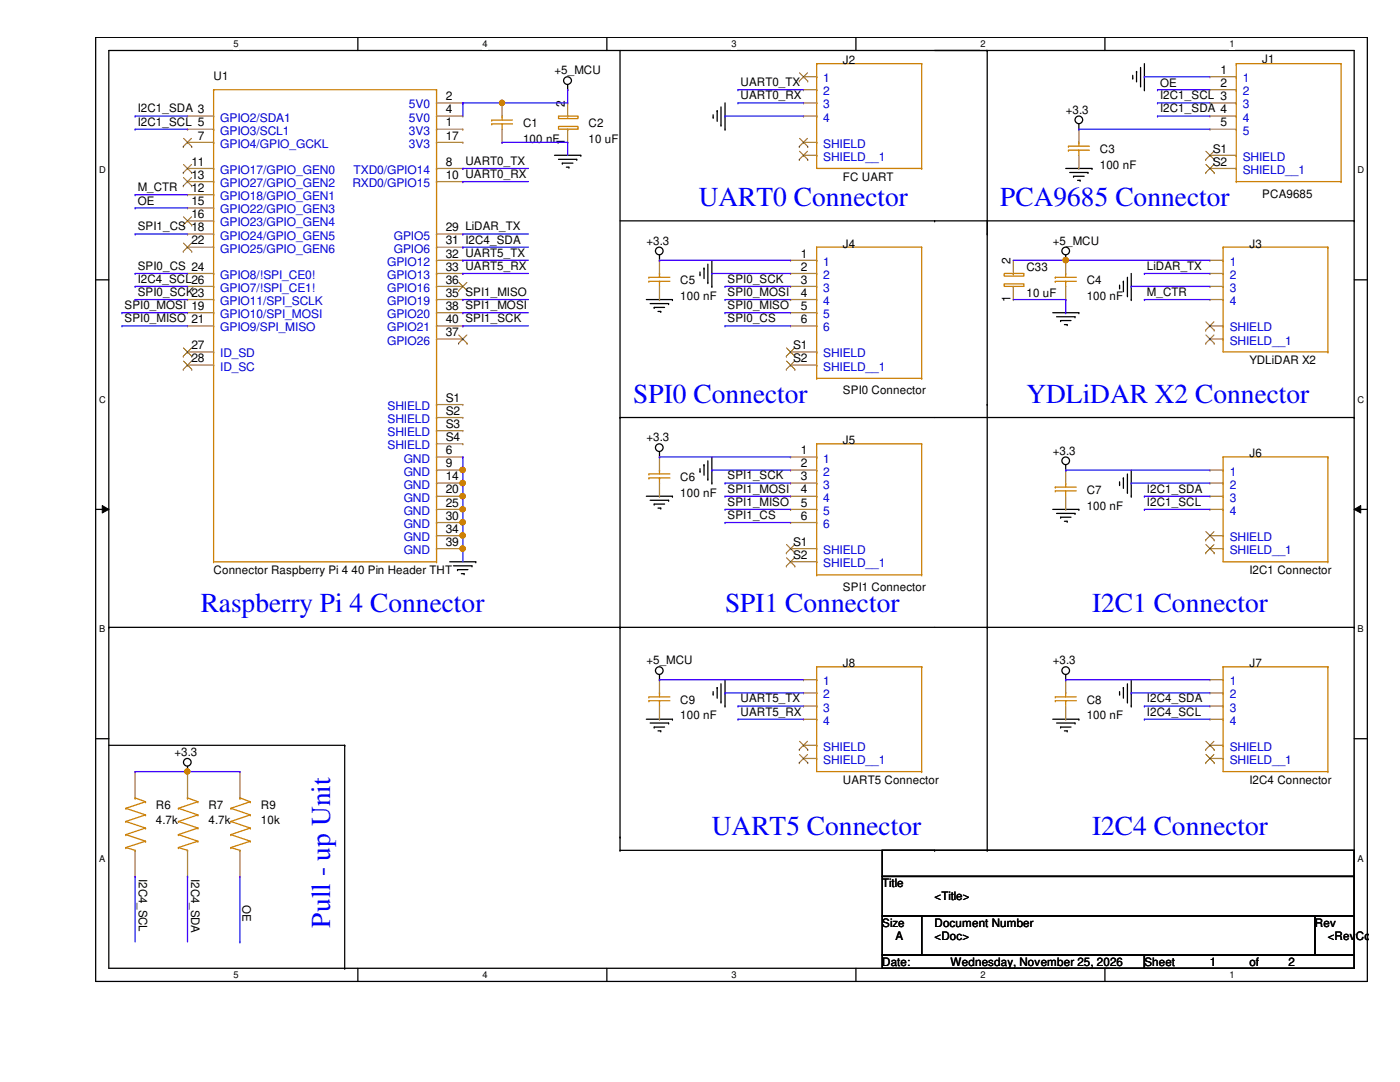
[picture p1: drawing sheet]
<svg xmlns="http://www.w3.org/2000/svg" width="279mm" height="216mm" viewBox="0 0 279 216" stroke-linecap="round" stroke-linejoin="round" font-family="sans-serif">
<path d="M19.1 7.5h253.8v188.3h-253.8zM21.7 10.1h248.6v183.1h-248.6z" fill="none" stroke="#000" stroke-width=".25"/>
<g fill="#fff">
<path d="M46.6 7.7h1v2.1h-1z"/>
<path d="M46.6 193.5h1v2.1h-1z"/>
</g>
<path d="M71.4 7.5v2.6M71.4 193.2v2.6" fill="none" stroke="#000" stroke-width=".25"/>
<g fill="#fff">
<path d="M96.3 7.7h1v2.1h-1z"/>
<path d="M96.3 193.5h1v2.1h-1z"/>
</g>
<path d="M121.1 7.5v2.6M121.1 193.2v2.6" fill="none" stroke="#000" stroke-width=".25"/>
<g fill="#fff">
<path d="M146 7.7h1v2.1h-1z"/>
<path d="M146 193.5h1v2.1h-1z"/>
</g>
<path d="M170.8 7.5v2.6M170.8 193.2v2.6" fill="none" stroke="#000" stroke-width=".25"/>
<g fill="#fff">
<path d="M195.7 7.7h1v2.1h-1z"/>
<path d="M195.7 193.5h1v2.1h-1z"/>
</g>
<path d="M220.5 7.5v2.6M220.5 193.2v2.6" fill="none" stroke="#000" stroke-width=".25"/>
<g fill="#fff">
<path d="M245.4 7.7h1v2.1h-1z"/>
<path d="M245.4 193.5h1v2.1h-1z"/>
<path d="M19.8 32.9h1.3v2.1h-1.3z"/>
<path d="M270.9 32.9h1.3v2.1h-1.3z"/>
<path d="M19.8 78.7h1.3v2.1h-1.3z"/>
<path d="M270.9 78.7h1.3v2.1h-1.3z"/>
</g>
<path d="M19.1 55.8h2.6M270.3 55.8h2.6" fill="none" stroke="#000" stroke-width=".25"/>
<g fill="#fff">
<path d="M19.8 124.5h1.2v2.1h-1.2z"/>
<path d="M270.9 124.5h1.3v2.1h-1.3z"/>
</g>
<path d="M19.1 101.6h2.6M270.3 101.6h2.6" fill="none" stroke="#000" stroke-width=".25"/>
<path d="M20.4 100.9l1.3 .7-1.3 .8zM270.3 101.6l1.3-.7v1.5z" fill="#000"/>
<path d="M20.4 100.9l1.3 .7-1.3 .8zM270.3 101.6l1.3-.7v1.5z" fill="none" stroke="#000" stroke-width=".2"/>
<g fill="#fff">
<path d="M19.8 170.3h1.2v2h-1.2z"/>
<path d="M270.9 170.3h1.3v2h-1.3z"/>
</g>
<g fill="none" stroke="#000" stroke-width=".25">
<path d="M113.3 17.9h.1M113.3 16.9v1M123.7 10.1v159.6M186.5 10.1h10.5M197 10.1h.1M197 10.1v159.6M226.1 15.6h.1M226.1 15v.6M226.8 14.3h.1M226.8 14.3v2M227.6 17.1h.1M227.6 13.5v3.6"/>
<path d="M228.4 17.9h.1M228.4 12.7v5.2M110.7 31h5.2M111.5 31.8h3.6M112.2 32.6h.1M112.2 32.6h2.1M113 33.4h.5M113.5 33.4h.1M115.1 31.8h.1M115.9 31h.1M142.3 23.4h.1M142.3 22.9v.5"/>
<path d="M143.1 22.1h.1M143.1 22.1v2.1M143.9 25h.1M143.9 21.3v3.7M144.7 25.8h.1M144.7 20.5v5.3M212.7 33.6h5.2M213.5 34.4h3.6M214.2 35.2h.1M214.2 35.2h2.2M215.1 36h.5M215.3 25.8h.1"/>
<path d="M215.3 24.7v1.1M215.6 36h.1M217.1 34.4h.1M217.9 33.6h.1M123.7 44.1h146.6M129 59.8h5.2M131.6 51.9h.1M131.6 50.9v1M134.2 59.8h.1M139.7 54.8h.1M139.7 54.3v.5M140.5 53.5h.1"/>
<path d="M140.5 53.5v2.1M141.3 56.4h.1M141.3 52.7v3.7M142.1 57.1h.1M142.1 51.9v5.2M186.5 44.1h.1M197 46.7h.1M212.7 51.9h.1M212.7 50.9v1M223.4 57.4h.1M223.4 56.9v.5M224.2 56.1h.1"/>
<path d="M224.2 56.1v2.1M225 59h.1M225 55.3v3.7M225.8 59.8h.1M225.8 54.6v5.2M270.3 44.1h.1M129.8 60.6h3.6M130.6 61.3h.1M130.6 61.3h2M131.3 62.1h.6M131.9 62.1h.1M133.4 60.6h.1"/>
<path d="M210.1 62.4h5.2M210.9 63.2h3.6M211.7 64h.1M211.7 64h2M212.4 64.8h.6M213 64.8h.1M214.5 63.2h.1M215.3 62.4h.1M123.7 83.3h.1M123.7 83.3h146.6M129 99h5.2M129.8 99.8h3.6"/>
<path d="M131.6 91.2h.1M131.6 90.1v1.1M133.4 99.8h.1M134.2 99h.1M139.7 94.1h.1M139.7 93.5v.6M140.5 92.8h.1M140.5 92.8v2M141.3 95.6h.1M141.3 91.9v3.7M142.1 96.4h.1M142.1 91.2v5.2"/>
<path d="M197 80.7h.1M212.7 93.8h.1M212.7 92.8v1M223.4 96.7h.1M223.4 96.1v.6M224.2 95.4h.1M224.2 95.4v2.1M225 98.3h.1M225 94.6v3.7M225.8 99h.1M225.8 93.8v5.2M270.3 83.3h.1"/>
<path d="M89.7 112.1h5.3M90.5 112.9h3.7M91.3 113.7h.1M91.3 113.7h2.1M92.1 114.5h.5M92.6 114.5h.1M94.2 112.9h.1M95 112.1h.1M130.6 100.6h.1M130.6 100.6h2M131.3 101.4h.6M131.9 101.4h.1"/>
<path d="M210.1 101.6h5.2M210.9 102.4h3.6M211.7 103.2h.1M211.7 103.2h2M212.4 104h.6M213 104h.1M214.5 102.4h.1M215.3 101.6h.1M21.7 125.2h.1M21.7 125.2h248.6M123.7 125.2h.1M131.6 135.6h.1"/>
<path d="M131.6 134.6v1M142.3 138.5h.1M142.3 138v.5M143.1 137.2h.1M143.1 137.2v2.1M143.9 136.4v3.7M144.7 135.6v5.3M197 125.2h.1M212.7 135.6h.1M212.7 134.6v1M223.4 138.5h.1M223.4 138v.5"/>
<path d="M224.2 137.2h.1M224.2 137.2v2.1M225 136.4v3.7M225.8 135.6v5.3M270.3 125.2h.1M19.1 147.4h2.6M21.7 148.7h47.1M37.4 154h.1M37.4 152.9v1.1M68.8 148.7h.1M68.8 148.7v44.5M129 143.5h5.2"/>
<path d="M129.8 144.3h3.6M130.6 145.1h.1M130.6 145.1h2M131.3 145.8h.6M131.9 145.8h.1M133.4 144.3h.1M134.2 143.5h.1M143.9 140.1h.1M144.7 140.9h.1M210.1 143.5h5.2M210.9 144.3h3.6M211.7 145.1h.1"/>
<path d="M211.7 145.1h2M212.4 145.8h.6M213 145.8h.1M214.5 144.3h.1M215.3 143.5h.1M225 140.1h.1M225.8 140.9h.1M270.3 147.4h2.6M123.7 167h.1M123.7 169.7h.1M123.7 169.7h62.8M176.1 169.7h94.2v5.2h-94.2z"/>
<path d="M176.1 174.9h94.2v7.9h-94.2zM186.5 169.7h.1M197 169.7h.1M68.8 193.2h.1M176.1 182.8h7.8v7.8h-7.8zM176.1 190.6h52.3v2.6h-52.3zM183.9 182.8h78.5v7.8h-78.5zM228.4 190.6h41.9v2.6h-41.9zM262.4 182.8h7.9v7.8h-7.9z"/>
<circle cx="113.3" cy="16.1" r=".77"/>
<circle cx="215.3" cy="23.9" r=".76"/>
<circle cx="131.6" cy="50.1" r=".76"/>
<circle cx="212.7" cy="50.1" r=".76"/>
<circle cx="131.6" cy="89.3" r=".76"/>
<circle cx="212.7" cy="91.9" r=".76"/>
<circle cx="131.6" cy="133.8" r=".76"/>
<circle cx="212.7" cy="133.8" r=".76"/>
<circle cx="37.4" cy="152.1" r=".76"/>
</g>
<g fill="none" stroke="#cc8006" stroke-width=".25">
<path d="M42.6 17.9h.1M42.6 17.9h44.5M42.6 17.9v94.2M87.1 17.9h.1M87.1 17.9v94.2M163 12.7h.1M163 15.3h.1M163 17.9h.1M163 12.7v20.9h20.9M163 12.7h20.9M183.9 12.7h.1M183.9 12.7v20.9"/>
<path d="M246.7 12.7h.1M246.7 15.3h.1M246.7 17.9h.1M246.7 12.7h20.9M246.7 12.7v23.5M267.6 12.7h.1M267.6 12.7v23.5M42.6 23.2h.1M42.6 25.8h.1M42.6 28.4h.1M42.6 33.6h.1M42.6 38.9h.1"/>
<path d="M42.6 36.2h.1M87.1 20.5h.1M87.1 25.8h.1M87.1 33.6h.1M87.1 36.2h.1M87.1 23.2h.1M87.1 28.4h.1M98.1 24.7h.1M98.1 24h.1M98.1 24.7h4.2M98.1 24h4.2M100.2 23.2h.1"/>
<path d="M100.2 24.7h.1M100.2 23.2v.8M100.2 24.7v1.1M111.5 25.2h3.9v.6h-3.9zM111.5 23.2h3.9v.5h-3.9zM113.3 23.2h.1M113.3 25.8h.1M163 20.5h.1M163 23.2h.1M163 28.4h.1M163 31h.1M183.9 33.6h.1"/>
<path d="M213.2 30h.1M213.2 29.2h.1M213.2 30h4.2M213.2 29.2h4.2M215.3 28.4h.1M215.3 30h.1M215.3 28.4v.8M215.3 30v1M246.7 36.2h.1M246.7 31h.1M246.7 20.5h.1M246.7 23.2h.1"/>
<path d="M246.7 25.8h.1M246.7 33.6h.1M246.7 36.2h20.9M267.6 36.2h.1M42.6 41.5h.1M42.6 44.1h.1M42.6 46.7h.1M42.6 49.3h.1M42.6 59.8h.1M42.6 54.6h.1M42.6 57.1h.1M87.1 46.7h.1"/>
<path d="M87.1 49.3h.1M87.1 51.9h.1M87.1 54.6h.1M87.1 59.8h.1M87.1 57.1h.1M129.5 56.1h.1M129.5 55.3h.1M129.5 56.1h4.2M129.5 55.3h4.2M131.6 54.6h.1M131.6 56.1h.1M131.6 54.6v.7"/>
<path d="M131.6 56.1v1M163 49.3h.1M163 51.9h.1M163 54.6h.1M163 57.1h.1M163 59.8h.1M163 49.3v26.2M163 49.3h20.9M183.9 49.3h.1M183.9 49.3v26.2M200.4 56.6h3.9v.5h-3.9zM200.4 54.6h3.9v.5h-3.9z"/>
<path d="M202.2 54.6h.1M202.2 57.1h.1M210.6 56.1h.1M210.6 55.3h.1M210.6 56.1h4.2M210.6 55.3h4.2M212.7 54.6h.1M212.7 56.1h.1M212.7 54.6v.7M212.7 56.1v1M244.1 49.3h.1M244.1 51.9h.1"/>
<path d="M244.1 54.6h.1M244.1 57.1h.1M244.1 59.8h.1M244.1 49.3h20.9M244.1 49.3v20.9h20.9M265 49.3h.1M265 49.3v20.9M42.6 62.4h.1M42.6 65h.1M42.6 70.2h.1M42.6 72.9h.1M87.1 67.6h.1"/>
<path d="M87.1 62.4h.1M87.1 65h.1M163 75.5h.1M163 62.4h.1M163 65h.1M163 70.2h.1M163 72.9h.1M163 75.5h20.9M183.9 75.5h.1M244.1 65h.1M244.1 67.6h.1M265 70.2h.1"/>
<path d="M87.1 91.2h.1M87.1 80.7h.1M87.1 83.3h.1M87.1 85.9h.1M87.1 88.6h.1M87.1 93.8h.1M87.1 96.4h.1M87.1 99h.1M129.5 95.4h.1M129.5 94.6h.1M129.5 95.4h4.2M129.5 94.6h4.2"/>
<path d="M131.6 93.8h.1M131.6 95.4h.1M131.6 93.8v.8M131.6 95.4v1M163 88.6h.1M163 91.2h.1M163 93.8h.1M163 96.4h.1M163 99h.1M163 88.6v26.1M163 88.6h20.9M183.9 88.6h.1"/>
<path d="M183.9 88.6v26.1M210.6 98h.1M210.6 97.2h.1M210.6 98h4.2M210.6 97.2h4.2M212.7 96.4h.1M212.7 98h.1M212.7 96.4v.8M212.7 98v1M244.1 91.2h.1M244.1 93.8h.1M244.1 96.4h.1"/>
<path d="M244.1 99h.1M244.1 91.2v20.9h20.9M244.1 91.2h20.9M265 91.2h.1M265 91.2v20.9M42.6 112.1h.1M42.6 112.1h44.5M87.1 112.1h.1M87.1 101.6h.1M87.1 104.3h.1M87.1 106.9h.1M87.1 109.5h.1"/>
<path d="M163 114.7h.1M163 101.6h.1M163 104.3h.1M163 109.5h.1M163 112.1h.1M163 114.7h20.9M183.9 114.7h.1M244.1 101.6h.1M244.1 106.9h.1M244.1 109.5h.1M265 112.1h.1M129.5 139.8h.1"/>
<path d="M129.5 139.1h.1M129.5 139.8h4.2M129.5 139.1h4.2M131.6 138.3h.1M131.6 139.8h.1M131.6 138.3v.8M131.6 139.8v1.1M163 133.1h.1M163 135.6h.1M163 138.3h.1M163 133.1h20.9M163 133.1v20.9h20.9"/>
<path d="M183.9 133.1h.1M183.9 133.1v20.9M210.6 139.8h.1M210.6 139.1h.1M210.6 139.8h4.2M210.6 139.1h4.2M212.7 138.3h.1M212.7 139.8h.1M212.7 138.3v.8M212.7 139.8v1.1M244.1 133.1h.1M244.1 135.6h.1"/>
<path d="M244.1 138.3h.1M244.1 133.1h20.9M244.1 133.1v20.9h20.9M265 133.1h.1M265 133.1v20.9M27 159.2h.1M27 159.2l2 .8M29 160h.1M29 160l-3.9 1.3M37.4 159.2h.1M37.4 159.2l2.1 .8M39.5 160h.1"/>
<path d="M39.5 160l-3.9 1.3M47.9 159.2h.1M47.9 159.2l2.1 .8M50 160h.1M50 160l-3.9 1.3M163 140.9h.1M163 143.5h.1M163 148.7h.1M163 151.3h.1M183.9 154h.1M244.1 140.9h.1M244.1 143.5h.1"/>
<path d="M244.1 148.7h.1M244.1 151.3h.1M265 154h.1M25.1 169.1h.1M25.1 166.5h.1M25.1 163.9h.1M25.1 161.3h.1M25.1 169.1l1.9 .6M25.1 166.5l3.9 1.4M25.1 163.9l3.9 1.3M25.1 161.3l3.9 1.3M27 169.7h.1"/>
<path d="M29 167.9h.1M29 165.2h.1M29 162.6h.1M29 167.9l-3.9 1.2M29 165.2l-3.9 1.3M29 162.6l-3.9 1.3M35.6 169.1h.1M35.6 166.5h.1M35.6 163.9h.1M35.6 161.3h.1M35.6 169.1l1.8 .6M35.6 166.5l3.9 1.4"/>
<path d="M35.6 163.9l3.9 1.3M35.6 161.3l3.9 1.3M37.4 169.7h.1M39.5 167.9h.1M39.5 165.2h.1M39.5 162.6h.1M39.5 167.9l-3.9 1.2M39.5 165.2l-3.9 1.3M39.5 162.6l-3.9 1.3M46.1 169.1h.1M46.1 166.5h.1M46.1 163.9h.1"/>
<path d="M46.1 161.3h.1M46.1 169.1l1.8 .6M46.1 166.5l3.9 1.4M46.1 163.9l3.9 1.3M46.1 161.3l3.9 1.3M47.9 169.7h.1M50 167.9h.1M50 165.2h.1M50 162.6h.1M50 167.9l-3.9 1.2M50 165.2l-3.9 1.3M50 162.6l-3.9 1.3"/>
</g>
<g fill="none" stroke="#a84" stroke-width=".25">
<path d="M160.4 15.3h.1M160.4 17.9h.1M160.4 15.3h2.6M160.4 17.9h2.6M241.5 15.3h.1M241.5 17.9h.1M241.5 15.3h5.2M241.5 17.9h5.2M37.4 23.2h.1M37.4 25.8h.1M37.4 28.4h.1M37.4 33.6h.1"/>
<path d="M37.4 38.9h.1M37.4 36.2h.1M37.4 25.8h5.2M37.4 23.2h5.2M37.4 28.4h5.2M37.4 33.6h5.2M37.4 36.2h5.2M37.4 38.9h5.2M87.1 25.8h5.3M87.1 20.5h5.3M87.1 23.2h5.3M87.1 28.4h5.3"/>
<path d="M87.1 33.6h5.3M87.1 36.2h5.3M92.4 25.8h.1M92.4 20.5h.1M92.4 23.2h.1M92.4 33.6h.1M92.4 36.2h.1M92.4 28.4h.1M100.2 28.4h.1M100.2 20.5h.1M100.2 20.5v2.7M100.2 25.8v2.6"/>
<path d="M113.3 28.4h.1M113.3 20.5h.1M113.3 20.5v2.7M113.3 25.8v2.6M160.4 31h.1M160.4 28.4h.1M160.4 20.5h.1M160.4 23.2h.1M160.4 20.5h2.6M160.4 23.2h2.6M160.4 28.4h2.6M160.4 31h2.6"/>
<path d="M215.3 33.6h.1M215.3 25.8h.1M215.3 25.8v2.6M215.3 31v2.6M241.5 31h.1M241.5 33.6h.1M241.5 20.5h.1M241.5 23.2h.1M241.5 25.8h.1M241.5 25.8h5.2M241.5 20.5h5.2M241.5 23.2h5.2"/>
<path d="M241.5 33.6h5.2M241.5 31h5.2M37.4 41.5h.1M37.4 44.1h.1M37.4 46.7h.1M37.4 49.3h.1M37.4 59.8h.1M37.4 54.6h.1M37.4 57.1h.1M37.4 41.5h5.2M37.4 44.1h5.2M37.4 46.7h5.2"/>
<path d="M37.4 49.3h5.2M37.4 59.8h5.2M37.4 54.6h5.2M37.4 57.1h5.2M87.1 46.7h5.3M87.1 49.3h5.3M87.1 59.8h5.3M87.1 54.6h5.3M87.1 57.1h5.3M87.1 51.9h5.3M92.4 46.7h.1M92.4 49.3h.1"/>
<path d="M92.4 51.9h.1M92.4 54.6h.1M92.4 59.8h.1M92.4 57.1h.1M131.6 59.8h.1M131.6 51.9h.1M131.6 51.9v2.7M131.6 57.1v2.7M157.8 51.9h.1M157.8 54.6h.1M157.8 57.1h.1M157.8 59.8h.1"/>
<path d="M157.8 59.8h5.2M157.8 54.6h5.2M157.8 57.1h5.2M157.8 51.9h5.2M202.2 59.8h.1M202.2 51.9h.1M202.2 51.9v2.7M202.2 57.1v2.7M212.7 59.8h.1M212.7 51.9h.1M212.7 51.9v2.7M212.7 57.1v2.7"/>
<path d="M241.5 51.9h.1M241.5 54.6h.1M241.5 57.1h.1M241.5 59.8h.1M241.5 59.8h2.6M241.5 54.6h2.6M241.5 57.1h2.6M241.5 51.9h2.6M37.4 62.4h.1M37.4 65h.1M37.4 70.2h.1M37.4 72.9h.1"/>
<path d="M37.4 62.4h5.2M37.4 65h5.2M37.4 70.2h5.2M37.4 72.9h5.2M87.1 62.4h5.3M87.1 65h5.3M87.1 67.6h5.3M92.4 67.6h.1M92.4 62.4h.1M92.4 65h.1M157.8 72.9h.1M157.8 70.2h.1"/>
<path d="M157.8 62.4h.1M157.8 65h.1M157.8 62.4h5.2M157.8 65h5.2M157.8 70.2h5.2M157.8 72.9h5.2M241.5 67.6h.1M241.5 65h.1M241.5 65h2.6M241.5 67.6h2.6M87.1 83.3h5.3M87.1 88.6h5.3"/>
<path d="M87.1 80.7h5.3M87.1 85.9h5.3M87.1 91.2h5.3M87.1 93.8h5.3M87.1 96.4h5.3M87.1 99h5.3M92.4 83.3h.1M92.4 88.6h.1M92.4 80.7h.1M92.4 85.9h.1M92.4 91.2h.1M92.4 93.8h.1"/>
<path d="M92.4 96.4h.1M92.4 99h.1M131.6 99h.1M131.6 91.2h.1M131.6 91.2v2.6M131.6 96.4v2.6M157.8 91.2h.1M157.8 93.8h.1M157.8 96.4h.1M157.8 99h.1M157.8 91.2h5.2M157.8 93.8h5.2"/>
<path d="M157.8 96.4h5.2M157.8 99h5.2M212.7 93.8h.1M212.7 93.8v2.6M212.7 99v2.6M241.5 93.8h.1M241.5 96.4h.1M241.5 99h.1M241.5 93.8h2.6M241.5 96.4h2.6M241.5 99h2.6M87.1 101.6h5.3"/>
<path d="M87.1 104.3h5.3M87.1 106.9h5.3M87.1 109.5h5.3M92.4 101.6h.1M92.4 104.3h.1M92.4 106.9h.1M92.4 109.5h.1M157.8 112.1h.1M157.8 109.5h.1M157.8 101.6h.1M157.8 104.3h.1M157.8 101.6h5.2"/>
<path d="M157.8 104.3h5.2M157.8 109.5h5.2M157.8 112.1h5.2M212.7 101.6h.1M241.5 109.5h.1M241.5 106.9h.1M241.5 101.6h.1M241.5 101.6h2.6M241.5 106.9h2.6M241.5 109.5h2.6M131.6 135.6h.1M131.6 135.6v2.7"/>
<path d="M160.4 135.6h.1M160.4 138.3h.1M160.4 135.6h2.6M160.4 138.3h2.6M212.7 135.6h.1M212.7 135.6v2.7M241.5 135.6h.1M241.5 138.3h.1M241.5 135.6h2.6M241.5 138.3h2.6M27 154h.1M27 154v5.2"/>
<path d="M37.4 154h.1M37.4 154v5.2M47.9 154h.1M47.9 154v5.2M131.6 143.5h.1M131.6 140.9v2.6M160.4 151.3h.1M160.4 148.7h.1M160.4 140.9h.1M160.4 143.5h.1M160.4 151.3h2.6M160.4 148.7h2.6"/>
<path d="M160.4 140.9h2.6M160.4 143.5h2.6M212.7 143.5h.1M212.7 140.9v2.6M241.5 151.3h.1M241.5 148.7h.1M241.5 140.9h.1M241.5 143.5h.1M241.5 151.3h2.6M241.5 148.7h2.6M241.5 140.9h2.6M241.5 143.5h2.6"/>
<path d="M27 174.9h.1M27 169.7v5.2M37.4 174.9h.1M37.4 169.7v5.2M47.9 174.9h.1M47.9 169.7v5.2"/>
</g>
<g fill="none" stroke="#804000" stroke-width=".2">
<path d="M159.5 16.2h.1M159.6 14.5l1.6 1.7M161.2 14.5l-1.7 1.7M161.2 16.2h.1M36.6 29.3h.1M36.6 34.5h.1M36.6 37.1h.1M36.6 27.6l1.7 1.7M36.6 32.8l1.7 1.7M36.6 35.4l1.7 1.7M38.2 27.6l-1.6 1.7M38.2 32.8l-1.6 1.7"/>
<path d="M38.2 35.4l-1.6 1.7M38.3 29.3h.1M38.3 34.5h.1M38.3 37.1h.1M159.5 31.8h.1M159.5 29.3h.1M159.6 30.2l1.6 1.6M159.6 27.6l1.6 1.7M161.2 30.2l-1.7 1.6M161.2 27.6l-1.7 1.7M161.2 31.8h.1M161.2 29.3h.1"/>
<path d="M240.6 31.8h.1M240.6 34.5h.1M240.7 30.2l1.6 1.6M240.7 32.8l1.6 1.7M242.3 30.2l-1.7 1.6M242.3 32.8l-1.7 1.7M242.3 31.8h.1M242.3 34.5h.1M36.6 44.9h.1M36.6 50.2h.1M36.6 43.3l1.7 1.6M36.6 48.5l1.7 1.7"/>
<path d="M38.2 43.3l-1.6 1.6M38.2 48.5l-1.6 1.7M38.3 44.9h.1M38.3 50.2h.1M91.5 58h.1M91.6 56.3l1.6 1.7M93.2 56.3l-1.7 1.7M93.2 58h.1M36.6 71.1h.1M36.6 73.7h.1M36.6 69.4l1.7 1.7M36.6 72.1l1.7 1.6"/>
<path d="M38.2 69.4l-1.6 1.7M38.2 72.1l-1.6 1.6M38.3 71.1h.1M38.3 73.7h.1M91.5 68.5h.1M91.6 66.8l1.6 1.7M93.2 66.8l-1.7 1.7M93.2 68.5h.1M156.9 73.7h.1M156.9 71.1h.1M157 72.1l1.6 1.6M157 69.4l1.6 1.7"/>
<path d="M158.6 72.1l-1.7 1.6M158.6 69.4l-1.7 1.7M158.6 73.7h.1M158.6 71.1h.1M240.6 68.5h.1M240.6 65.9h.1M240.7 66.8l1.6 1.7M240.7 64.2l1.6 1.7M242.3 66.8l-1.7 1.7M242.3 64.2l-1.7 1.7M242.3 68.5h.1M242.3 65.9h.1"/>
<path d="M156.9 112.9h.1M156.9 110.3h.1M157 111.3l1.6 1.6M157 108.7l1.6 1.6M158.6 111.3l-1.7 1.6M158.6 108.7l-1.7 1.6M158.6 112.9h.1M158.6 110.3h.1M240.6 110.3h.1M240.6 107.7h.1M240.7 108.7l1.6 1.6M240.7 106.1l1.6 1.6"/>
<path d="M242.3 108.7l-1.7 1.6M242.3 106.1l-1.7 1.6M242.3 110.3h.1M242.3 107.7h.1M159.5 152.2h.1M159.5 149.6h.1M159.6 150.5l1.6 1.7M159.6 147.9l1.6 1.7M161.2 150.5l-1.7 1.7M161.2 147.9l-1.7 1.7M161.2 152.2h.1M161.2 149.6h.1"/>
<path d="M240.6 152.2h.1M240.6 149.6h.1M240.7 150.5l1.6 1.7M240.7 147.9l1.6 1.7M242.3 150.5l-1.7 1.7M242.3 147.9l-1.7 1.7M242.3 152.2h.1M242.3 149.6h.1"/>
</g>
<g fill="none" stroke="#4200ff" stroke-width=".25">
<path d="M147.3 17.9h.1M147.3 17.9h13.1M228.4 15.3h.1M228.4 15.3h13.1M231 17.9h.1M231 17.9h10.5M27 38.9h.1M27 23.2h.1M27 25.8h.1M27 23.2h10.4M27 38.9h10.4M27 25.8h10.4"/>
<path d="M92.4 33.6h.1M92.4 36.2h.1M92.4 33.6h13.1M92.4 36.2h13.1M144.7 23.2h.1M144.7 23.2h15.7M147.3 20.5h.1M147.3 20.5h13.1M215.3 25.8h.1M215.3 25.8h26.2M231 20.5h.1M231 23.2h.1"/>
<path d="M231 20.5h10.5M231 23.2h10.5M27 57.1h.1M27 59.8h.1M27 54.6h.1M27 46.7h.1M27 41.5h.1M27 54.6h10.4M27 57.1h10.4M27 59.8h10.4M27 46.7h10.4M27 41.5h10.4"/>
<path d="M92.4 46.7h.1M92.4 49.3h.1M92.4 51.9h.1M92.4 54.6h.1M92.4 59.8h.1M92.4 54.6h13.1M92.4 59.8h13.1M92.4 46.7h13.1M92.4 51.9h13.1M92.4 49.3h13.1M131.6 51.9h.1M131.6 51.9h26.2"/>
<path d="M142.1 54.6h.1M142.1 54.6h15.7M144.7 57.1h.1M144.7 59.8h.1M144.7 57.1h13.1M144.7 59.8h13.1M212.7 51.9h.1M212.7 51.9h28.8M225.8 57.1h.1M225.8 57.1h15.7M228.4 54.6h.1M228.4 59.8h.1"/>
<path d="M228.4 54.6h13.1M228.4 59.8h13.1M24.3 62.4h.1M24.3 65h.1M24.3 62.4h13.1M24.3 65h13.1M92.4 65h.1M92.4 62.4h.1M92.4 62.4h13.1M92.4 65h13.1M144.7 62.4h.1M144.7 65h.1"/>
<path d="M144.7 62.4h13.1M144.7 65h13.1M92.4 91.2h.1M92.4 93.8h.1M92.4 91.2v5.2M131.6 91.2h.1M131.6 91.2h26.2M142.1 93.8h.1M142.1 93.8h15.7M144.7 96.4h.1M144.7 99h.1M144.7 96.4h13.1"/>
<path d="M144.7 99h13.1M212.7 93.8h.1M212.7 93.8h28.8M225.8 96.4h.1M225.8 96.4h15.7M228.4 99h.1M228.4 99h13.1M144.7 101.6h.1M144.7 104.3h.1M144.7 101.6h13.1M144.7 104.3h13.1M228.4 101.6h.1"/>
<path d="M228.4 101.6h13.1M131.6 135.6h.1M131.6 135.6h28.8M144.7 138.3h.1M144.7 138.3h15.7M212.7 135.6h.1M212.7 135.6h28.8M225.8 138.3h.1M225.8 138.3h15.7M147.3 140.9h.1M147.3 143.5h.1M147.3 140.9h13.1"/>
<path d="M147.3 143.5h13.1M228.4 140.9h.1M228.4 143.5h.1M228.4 140.9h13.1M228.4 143.5h13.1"/>
</g>
<circle cx="92.3" cy="93.8" r=".51" fill="#f00"/>
<circle cx="92.3" cy="93.8" r=".51" fill="none" stroke="#f00" stroke-width=".25"/>
<path d="M92.4 96.4h.1M92.4 96.4v2.6" fill="none" stroke="#4200ff" stroke-width=".25"/>
<circle cx="92.3" cy="99" r=".51" fill="#f00"/>
<circle cx="92.3" cy="99" r=".51" fill="none" stroke="#f00" stroke-width=".25"/>
<circle cx="92.3" cy="96.4" r=".51" fill="#f00"/>
<circle cx="92.3" cy="96.4" r=".51" fill="none" stroke="#f00" stroke-width=".25"/>
<path d="M92.4 99h.1M92.4 99v5.3M92.4 101.6h.1" fill="none" stroke="#4200ff" stroke-width=".25"/>
<circle cx="92.3" cy="104.2" r=".51" fill="#f00"/>
<circle cx="92.3" cy="104.2" r=".51" fill="none" stroke="#f00" stroke-width=".25"/>
<circle cx="92.3" cy="101.6" r=".5" fill="#f00"/>
<circle cx="92.3" cy="101.6" r=".5" fill="none" stroke="#f00" stroke-width=".25"/>
<path d="M92.4 104.3h.1M92.4 104.3v2.6" fill="none" stroke="#4200ff" stroke-width=".25"/>
<circle cx="92.3" cy="106.8" r=".51" fill="#f00"/>
<circle cx="92.3" cy="106.8" r=".51" fill="none" stroke="#f00" stroke-width=".25"/>
<path d="M92.4 106.9h.1M92.4 109.5h.1M92.4 106.9v5.2" fill="none" stroke="#4200ff" stroke-width=".25"/>
<circle cx="92.3" cy="109.5" r=".51" fill="#f00"/>
<circle cx="92.3" cy="109.5" r=".51" fill="none" stroke="#f00" stroke-width=".25"/>
<path d="M92.4 20.5h.1M92.4 20.5h20.9M92.4 20.5v2.7M100.2 20.5h.1" fill="none" stroke="#4200ff" stroke-width=".25"/>
<circle cx="100.2" cy="20.5" r=".5" fill="#f00"/>
<circle cx="100.2" cy="20.5" r=".5" fill="none" stroke="#f00" stroke-width=".25"/>
<g fill="none" stroke="#4200ff" stroke-width=".25">
<path d="M113.3 17.9h.1M113.3 17.9v2.6M100.2 28.4h.1M100.2 28.4h13.1M113.3 28.4h.1M113.3 28.4v2.6M27 154h.1M27 154h20.9M47.9 154h.1M27 174.9h.1M27 174.9v13.1M37.4 174.9h.1"/>
<path d="M37.4 174.9v13.1"/>
</g>
<circle cx="37.4" cy="153.9" r=".5" fill="#f00"/>
<circle cx="37.4" cy="153.9" r=".5" fill="none" stroke="#f00" stroke-width=".25"/>
<path d="M202.2 51.9h10.5M212.7 51.9h.1M47.9 174.9v13.1M47.9 188h.1" fill="none" stroke="#4200ff" stroke-width=".25"/>
<circle cx="212.7" cy="51.9" r=".51" fill="#f00"/>
<circle cx="212.7" cy="51.9" r=".51" fill="none" stroke="#f00" stroke-width=".25"/>
<path d="M202.2 59.8h10.5M212.7 59.8h.1M212.7 59.8v2.6M212.7 62.4h.1" fill="none" stroke="#4200ff" stroke-width=".25"/>
<circle cx="92.3" cy="93.8" r=".51" fill="#f00"/>
<circle cx="92.3" cy="93.8" r=".51" fill="none" stroke="#f00" stroke-width=".25"/>
<circle cx="92.3" cy="99" r=".51" fill="#f00"/>
<circle cx="92.3" cy="99" r=".51" fill="none" stroke="#f00" stroke-width=".25"/>
<circle cx="92.3" cy="96.4" r=".51" fill="#f00"/>
<circle cx="92.3" cy="96.4" r=".51" fill="none" stroke="#f00" stroke-width=".25"/>
<circle cx="92.3" cy="104.2" r=".51" fill="#f00"/>
<circle cx="92.3" cy="104.2" r=".51" fill="none" stroke="#f00" stroke-width=".25"/>
<circle cx="92.3" cy="101.6" r=".5" fill="#f00"/>
<circle cx="92.3" cy="101.6" r=".5" fill="none" stroke="#f00" stroke-width=".25"/>
<circle cx="92.3" cy="106.8" r=".51" fill="#f00"/>
<circle cx="92.3" cy="106.8" r=".51" fill="none" stroke="#f00" stroke-width=".25"/>
<circle cx="92.3" cy="109.5" r=".51" fill="#f00"/>
<circle cx="92.3" cy="109.5" r=".51" fill="none" stroke="#f00" stroke-width=".25"/>
<circle cx="100.2" cy="20.5" r=".5" fill="#f00"/>
<circle cx="100.2" cy="20.5" r=".5" fill="none" stroke="#f00" stroke-width=".25"/>
<circle cx="37.4" cy="153.9" r=".5" fill="#f00"/>
<circle cx="37.4" cy="153.9" r=".5" fill="none" stroke="#f00" stroke-width=".25"/>
<circle cx="212.7" cy="51.9" r=".51" fill="#f00"/>
<circle cx="212.7" cy="51.9" r=".51" fill="none" stroke="#f00" stroke-width=".25"/>
<g font-size="5.5" fill="#00f">
<text x="139.4" y="41.1">UART0 Connector</text>
<text x="199.6" y="41.1">PCA9685 Connector</text>
<text x="126.4" y="80.3">SPI0 Connector</text>
<text x="204.9" y="80.3">YDLiDAR X2 Connector</text>
<text x="40" y="122.2">Raspberry Pi 4 Connector</text>
<text x="144.7" y="122.2">SPI1 Connector</text>
<text x="217.9" y="122.2">I2C1 Connector</text>
<text x="142.1" y="166.7">UART5 Connector</text>
<text x="217.9" y="166.7">I2C4 Connector</text>
<text x="65.9" y="185.1" transform="rotate(-90 65.9 185.1)">Pull - up Unit</text>
</g>
<g font-size="2.4" fill="#00c">
<text x="164.3" y="16.4">1</text>
<text x="248" y="16.4">1</text>
<text x="81.6" y="21.6">5V0</text>
<text x="164.3" y="19">2</text>
<text x="164.3" y="21.6">3</text>
<text x="248" y="19">2</text>
<text x="248" y="21.6">3</text>
<text x="43.9" y="24.3">GPIO2/SDA1</text>
<text x="43.9" y="26.9">GPIO3/SCL1</text>
<text x="43.9" y="29.5">GPIO4/GPIO_GCKL</text>
<text x="81.6" y="26.9">3V3</text>
<text x="81.6" y="24.3">5V0</text>
<text x="81.6" y="29.5">3V3</text>
<text x="164.3" y="29.5">SHIELD</text>
<text x="164.3" y="24.3">4</text>
<text x="248" y="24.3">4</text>
<text x="248" y="26.9">5</text>
<text x="43.9" y="34.7">GPIO17/GPIO_GEN0</text>
<text x="70.5" y="34.7">TXD0/GPIO14</text>
<text x="164.3" y="32.1">SHIELD__1</text>
<text x="248" y="32.1">SHIELD</text>
<text x="248" y="34.7">SHIELD__1</text>
<text x="43.9" y="40">GPIO18/GPIO_GEN1</text>
<text x="43.9" y="37.3">GPIO27/GPIO_GEN2</text>
<text x="70.3" y="37.3">RXD0/GPIO15</text>
<text x="43.9" y="42.6">GPIO22/GPIO_GEN3</text>
<text x="43.9" y="45.2">GPIO23/GPIO_GEN4</text>
<text x="43.9" y="47.8">GPIO24/GPIO_GEN5</text>
<text x="78.6" y="47.8">GPIO5</text>
<text x="43.9" y="50.4">GPIO25/GPIO_GEN6</text>
<text x="77.3" y="53">GPIO12</text>
<text x="78.6" y="50.4">GPIO6</text>
<text x="164.3" y="53">1</text>
<text x="245.4" y="53">1</text>
<text x="43.9" y="55.7">GPIO8/!SPI_CE0!</text>
<text x="43.9" y="58.3">GPIO7/!SPI_CE1!</text>
<text x="77.3" y="55.7">GPIO13</text>
<text x="77.3" y="58.3">GPIO16</text>
<text x="164.3" y="55.7">2</text>
<text x="164.3" y="58.3">3</text>
<text x="245.4" y="55.7">2</text>
<text x="245.4" y="58.3">3</text>
<text x="43.9" y="63.5">GPIO10/SPI_MOSI</text>
<text x="43.9" y="60.9">GPIO11/SPI_SCLK</text>
<text x="77.3" y="60.9">GPIO19</text>
<text x="77.3" y="63.5">GPIO20</text>
<text x="164.3" y="60.9">4</text>
<text x="164.3" y="63.5">5</text>
<text x="245.4" y="60.9">4</text>
<text x="43.9" y="66.1">GPIO9/SPI_MISO</text>
<text x="43.9" y="71.3">ID_SD</text>
<text x="77.3" y="68.7">GPIO26</text>
<text x="77.3" y="66.1">GPIO21</text>
<text x="164.3" y="71.3">SHIELD</text>
<text x="164.3" y="66.1">6</text>
<text x="245.4" y="68.7">SHIELD__1</text>
<text x="245.4" y="66.1">SHIELD</text>
<text x="43.9" y="74">ID_SC</text>
<text x="164.3" y="74">SHIELD__1</text>
<text x="77.3" y="81.8">SHIELD</text>
<text x="77.3" y="84.4">SHIELD</text>
<text x="77.3" y="89.7">SHIELD</text>
<text x="77.3" y="87">SHIELD</text>
<text x="80.6" y="92.3">GND</text>
<text x="80.6" y="94.9">GND</text>
<text x="164.3" y="92.3">1</text>
<text x="164.3" y="94.9">2</text>
<text x="245.4" y="94.9">1</text>
<text x="80.6" y="97.5">GND</text>
<text x="80.6" y="100.1">GND</text>
<text x="164.3" y="97.5">3</text>
<text x="164.3" y="100.1">4</text>
<text x="245.4" y="97.5">2</text>
<text x="245.4" y="100.1">3</text>
<text x="80.6" y="102.7">GND</text>
<text x="80.6" y="105.4">GND</text>
<text x="80.6" y="108">GND</text>
<text x="164.3" y="102.7">5</text>
<text x="164.3" y="105.4">6</text>
<text x="245.4" y="108">SHIELD</text>
<text x="245.4" y="102.7">4</text>
<text x="80.6" y="110.6">GND</text>
<text x="164.3" y="113.2">SHIELD__1</text>
<text x="164.3" y="110.6">SHIELD</text>
<text x="245.4" y="110.6">SHIELD__1</text>
<text x="164.3" y="136.7">1</text>
<text x="245.4" y="136.7">1</text>
<text x="164.3" y="139.4">2</text>
<text x="164.3" y="142">3</text>
<text x="245.4" y="139.4">2</text>
<text x="245.4" y="142">3</text>
<text x="164.3" y="149.8">SHIELD</text>
<text x="164.3" y="144.6">4</text>
<text x="245.4" y="149.8">SHIELD</text>
<text x="245.4" y="144.6">4</text>
<text x="164.3" y="152.4">SHIELD__1</text>
<text x="245.4" y="152.4">SHIELD__1</text>
</g>
<g font-size="2.4">
<text x="243.6" y="14.8">1</text>
<text x="243.6" y="17.4">2</text>
<text x="88.9" y="20">2</text>
<text x="88.9" y="22.6">4</text>
<text x="112.7" y="21.3" transform="rotate(-90 112.7 21.3)">2</text>
<text x="39.5" y="27.9">7</text>
<text x="88.9" y="25.2">1</text>
<text x="88.9" y="27.9">17</text>
<text x="112.7" y="29" transform="rotate(-90 112.7 29)">1</text>
<text x="243.6" y="25.2">5</text>
<text x="38.2" y="33.1">11</text>
<text x="38.2" y="35.7">13</text>
<text x="88.9" y="33.1">8</text>
<text x="88.9" y="35.7">10 UART0_RX</text>
<text x="242" y="30.4">S1</text>
<text x="242" y="33.1">S2</text>
<text x="38.2" y="38.3">12</text>
<text x="38.2" y="40.9">15</text>
<text x="38.2" y="43.5">16</text>
<text x="88.9" y="46.1">29 LiDAR_TX</text>
<text x="38.2" y="48.8">22</text>
<text x="88.9" y="48.8">31 I2C4_SDA</text>
<text x="88.9" y="51.4">32 UART5_TX</text>
<text x="159.9" y="51.4">1</text>
<text x="201.7" y="52.7" transform="rotate(-90 201.7 52.7)">2</text>
<text x="88.9" y="54">33 UART5_RX</text>
<text x="88.9" y="59.2">35 SPI1_MISO</text>
<text x="88.9" y="56.6">36</text>
<text x="159.9" y="54">2</text>
<text x="159.9" y="56.6">3</text>
<text x="159.9" y="59.2">4</text>
<text x="88.9" y="61.8">38 SPI1_MOSI</text>
<text x="88.9" y="64.5">40 SPI1_SCK</text>
<text x="159.9" y="61.8">5</text>
<text x="159.9" y="64.5">6</text>
<text x="201.7" y="60.3" transform="rotate(-90 201.7 60.3)">1</text>
<text x="38.2" y="69.7">27</text>
<text x="88.9" y="67.1">37</text>
<text x="158.3" y="69.7">S1</text>
<text x="38.2" y="72.3">28</text>
<text x="158.3" y="72.3">S2</text>
<text x="88.9" y="82.8">S2</text>
<text x="88.9" y="80.2">S1</text>
<text x="88.9" y="88">S4</text>
<text x="88.9" y="85.4">S3</text>
<text x="88.9" y="90.6">6</text>
<text x="88.9" y="93.3">9</text>
<text x="88.9" y="95.8">14</text>
<text x="159.9" y="90.6">1</text>
<text x="159.9" y="93.3">2</text>
<text x="159.9" y="95.8">3</text>
<text x="88.9" y="98.5">20</text>
<text x="88.9" y="101.1">25</text>
<text x="159.9" y="98.5">4</text>
<text x="159.9" y="101.1">5</text>
<text x="88.9" y="103.7">30</text>
<text x="88.9" y="106.3">34</text>
<text x="159.9" y="103.7">6</text>
<text x="88.9" y="108.9">39</text>
<text x="158.3" y="111.5">S2</text>
<text x="158.3" y="108.9">S1</text>
</g>
<g font-size="2.3">
<text x="42.6" y="15.9">U1</text>
<text x="110.7" y="14.9">+5_MCU</text>
<text x="147.8" y="17.2">UART0_TX</text>
<text x="168.2" y="12.7">J2</text>
<text x="231.5" y="17.4">OE</text>
<text x="251.9" y="12.5">J1</text>
<text x="27.5" y="22.4">I2C1_SDA 3</text>
<text x="147.8" y="19.8">UART0_RX</text>
<text x="212.7" y="22.7">+3.3</text>
<text x="231.5" y="19.8">I2C1_SCL 3</text>
<text x="231.5" y="22.4">I2C1_SDA 4</text>
<text x="27.5" y="25.1">I2C1_SCL 5</text>
<text x="104.4" y="28.4">100 nF</text>
<text x="104.4" y="25.3">C1</text>
<text x="117.5" y="25.3">C2</text>
<text x="117.5" y="28.4">10 uF</text>
<text x="92.9" y="32.9">UART0_TX</text>
<text x="219.5" y="33.7">100 nF</text>
<text x="219.5" y="30.6">C3</text>
<text x="27.5" y="38.1">M_CTR</text>
<text x="27.5" y="41">OE</text>
<text x="168.2" y="36">FC UART</text>
<text x="251.9" y="39.5">PCA9685</text>
<text x="27.5" y="46">SPI1_CS 18</text>
<text x="27.5" y="53.8">SPI0_CS 24</text>
<text x="129" y="48.9">+3.3</text>
<text x="168.2" y="49.4">J4</text>
<text x="210.1" y="48.9">+5_MCU</text>
<text x="228.9" y="53.8">LiDAR_TX</text>
<text x="249.3" y="49.4">J3</text>
<text x="27.5" y="56.4">I2C4_SCL26</text>
<text x="27.5" y="59.1">SPI0_SCK23</text>
<text x="135.8" y="59.9">100 nF</text>
<text x="135.8" y="56.7">C5</text>
<text x="145.2" y="56.4">SPI0_SCK</text>
<text x="145.2" y="59.1">SPI0_MOSI</text>
<text x="204.9" y="54.1">C33</text>
<text x="204.9" y="59.3">10 uF</text>
<text x="216.9" y="59.9">100 nF</text>
<text x="216.9" y="56.7">C4</text>
<text x="228.9" y="59.1">M_CTR</text>
<text x="24.8" y="61.7">SPI0_MOSI 19</text>
<text x="24.8" y="64.3">SPI0_MISO 21</text>
<text x="145.2" y="61.7">SPI0_MISO</text>
<text x="145.2" y="64.3">SPI0_CS</text>
<text x="249.3" y="72.7">YDLiDAR X2</text>
<text x="168.2" y="78.7">SPI0 Connector</text>
<text x="129" y="88.1">+3.3</text>
<text x="168.2" y="88.6">J5</text>
<text x="135.8" y="96">C6</text>
<text x="145.2" y="95.7">SPI1_SCK</text>
<text x="210.1" y="90.7">+3.3</text>
<text x="249.3" y="91.2">J6</text>
<text x="135.8" y="99.1">100 nF</text>
<text x="145.2" y="98.3">SPI1_MOSI</text>
<text x="145.2" y="100.9">SPI1_MISO</text>
<text x="216.9" y="101.7">100 nF</text>
<text x="216.9" y="98.6">C7</text>
<text x="228.9" y="98.3">I2C1_SDA</text>
<text x="228.9" y="100.9">I2C1_SCL</text>
<text x="145.2" y="103.5">SPI1_CS</text>
<text x="42.6" y="114.5">Connector Raspberry Pi 4 40 Pin Header THT</text>
<text x="168.2" y="117.9">SPI1 Connector</text>
<text x="249.3" y="114.5">I2C1 Connector</text>
<text x="129" y="132.6">+5_MCU</text>
<text x="168.2" y="133.1">J8</text>
<text x="210.1" y="132.6">+3.3</text>
<text x="249.3" y="133.1">J7</text>
<text x="135.8" y="143.6">100 nF</text>
<text x="135.8" y="140.4">C9</text>
<text x="147.8" y="140.2">UART5_TX</text>
<text x="147.8" y="142.8">UART5_RX</text>
<text x="216.9" y="143.6">100 nF</text>
<text x="216.9" y="140.4">C8</text>
<text x="228.9" y="140.2">I2C4_SDA</text>
<text x="228.9" y="142.8">I2C4_SCL</text>
<text x="34.8" y="150.9">+3.3</text>
<text x="31.1" y="161.4">R6</text>
<text x="41.6" y="161.4">R7</text>
<text x="52.1" y="161.4">R9</text>
<text x="168.2" y="156.4">UART5 Connector</text>
<text x="249.3" y="156.4">I2C4 Connector</text>
<text x="31.1" y="164.5">4.7k</text>
<text x="41.6" y="164.5">4.7k</text>
<text x="52.1" y="164.5">10k</text>
<text x="27.7" y="175.4" transform="rotate(90 27.7 175.4)">I2C4_SCL</text>
<text x="38.1" y="175.4" transform="rotate(90 38.1 175.4)">I2C4_SDA</text>
<text x="176.1" y="177">Title</text>
<text x="186.5" y="179.7">&lt;Title&gt;</text>
<text x="48.4" y="180.6" transform="rotate(90 48.4 180.6)">OE</text>
<text x="176.1" y="184.9">Size</text>
<text x="186.5" y="184.9">Document Number</text>
<text x="262.4" y="184.9">Rev</text>
<text x="178.7" y="187.5">A</text>
<text x="186.5" y="187.5">&lt;Doc&gt;</text>
<text x="265" y="187.5">&lt;RevCo</text>
<text x="176.1" y="192.7">Date:</text>
<text x="189.7" y="192.7">Wednesday, November 25, 2026</text>
<text x="228.4" y="192.7">Sheet</text>
<text x="241.5" y="192.7">1</text>
<text x="249.3" y="192.7">of</text>
<text x="257.2" y="192.7">2</text>
</g>
<g font-size="1.9">
<text x="46.6" y="9.4">5</text>
<text x="96.3" y="9.4">4</text>
<text x="146" y="9.4">3</text>
<text x="195.7" y="9.4">2</text>
<text x="245.4" y="9.4">1</text>
<text x="19.8" y="34.6">D</text>
<text x="270.9" y="34.6">D</text>
<text x="19.8" y="80.3">C</text>
<text x="270.9" y="80.3">C</text>
<text x="19.8" y="126.2">B</text>
<text x="270.9" y="126.2">B</text>
<text x="19.8" y="171.9">A</text>
<text x="270.9" y="171.9">A</text>
<text x="46.6" y="195.2">5</text>
<text x="96.3" y="195.2">4</text>
<text x="146" y="195.2">3</text>
<text x="195.7" y="195.2">2</text>
<text x="245.4" y="195.2">1</text>
</g>
</svg>
